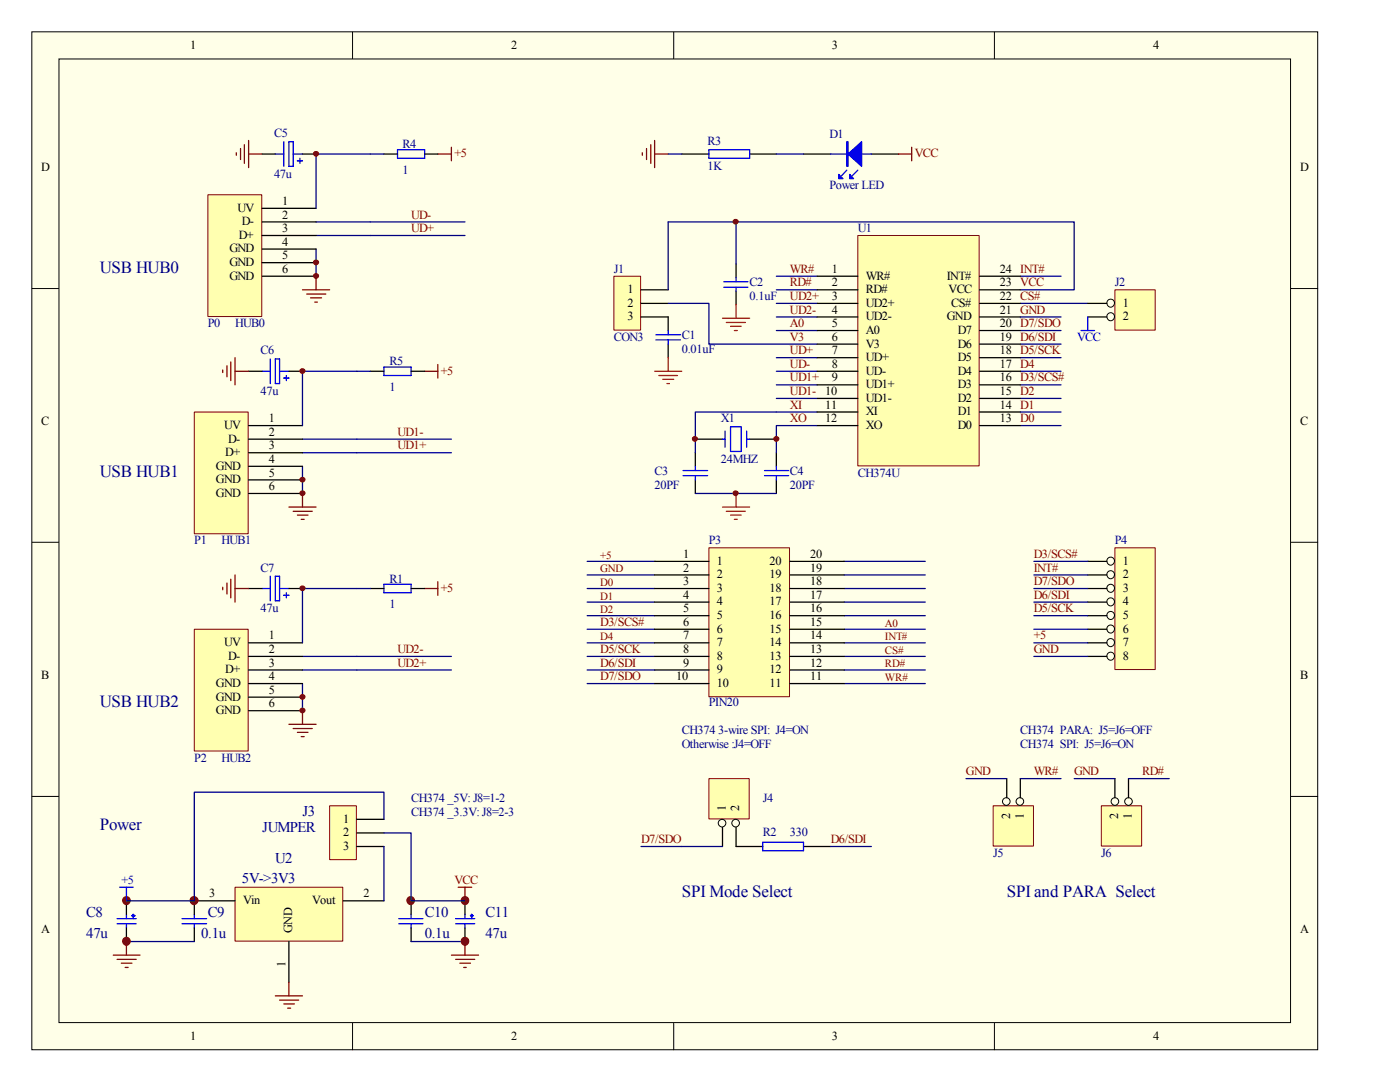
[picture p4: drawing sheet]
<svg xmlns="http://www.w3.org/2000/svg" width="279mm" height="216mm" viewBox="0 0 279 216" stroke-linecap="round" stroke-linejoin="round" font-family="sans-serif">
<path d="M6.3 6.3h256.7v203.2h-256.7z" fill="#ffffe8"/>
<g fill="none" stroke="#000" stroke-width=".2">
<path d="M6.3 6.3h256.7v203.2h-256.7zM11.8 11.8h245.8v192.2h-245.8zM70.4 6.3v5.5M134.5 6.3v5.5M198.5 6.3v5.5M6.3 57.6h5.5M257.6 57.6h5.5M6.3 108.2h5.5M257.6 108.2h5.5M6.3 158.9h5.5M257.6 158.9h5.5M70.4 204.1v5.4"/>
<path d="M134.5 204.1v5.4M198.5 204.1v5.4"/>
</g>
<path d="M146.9 52.7v2.7M146.9 58.1v2.7M133.3 63.2v2.8M133.3 68.7v2.7" fill="none" stroke="#000" stroke-width=".25"/>
<path d="M144.4 57.3h4.9M144.4 56.2h4.9M146.9 55.4v.8M146.9 57.3v.8M130.9 67.8h4.9M130.9 66.8h4.9M133.3 66v.8M133.3 67.8v.9" fill="none" stroke="#00f" stroke-width=".25"/>
<path d="M122.6 55.2h5.2v10.7h-5.2z" fill="#ffffb0"/>
<path d="M122.5 55.1h5.3v10.8h-5.3z" fill="none" stroke="#800000" stroke-width=".2"/>
<path d="M76.6 30.7h2.7M84.8 30.7h2.6M127.9 57.8h5.4M127.9 60.5h5.4M127.9 63.2h5.4" fill="none" stroke="#000" stroke-width=".25"/>
<path d="M130.6 74.1h5.5M131.5 74.9h3.7M132.2 75.7h2.3M133.1 76.5h.5M133.3 71.4v2.7M144.2 63.5h5.4M144.9 64.3h3.9M145.8 65.1h2.1M146.6 66h.6M146.9 60.8v2.7" fill="none" stroke="#f00" stroke-width=".25"/>
<g fill="none" stroke="#000080" stroke-width=".25">
<path d="M73.9 30.7h2.7M63.1 44.3h29.7M63.1 47h29.7M63.1 49.7v5.4M133.3 57.8v-13.5h81.1v13.5h-10.8M146.9 44.3v8.4M154.9 55.1h8.2M154.9 57.8h8.2M203.6 55.1h8.2M133.3 60.5h8.2v8.2h21.6M154.9 66h8.2M154.9 71.4h8.2"/>
<path d="M154.9 74.1h8.2M154.9 79.5h8.2M154.9 76.8h8.2M154.9 63.2h8.2M154.9 60.5h8.2M203.6 66h8.2M203.6 71.4h8.2M203.6 74.1h8.2M203.6 79.5h8.2M203.6 76.8h8.2M203.6 68.7h8.2M203.6 63.2h8.2"/>
<path d="M203.6 60.5h13.5M154.9 82.2h8.2M203.6 82.2h8.2M203.6 84.9h8.2"/>
</g>
<path d="M87.4 30.7h2.7M90.1 29.4v2.7M60.4 57.8h5.4M61.2 58.7h3.8M62 59.4h2.2M63.1 55.1v2.7M62.8 60.3h.5" fill="none" stroke="#800000" stroke-width=".25"/>
<path d="M79.3 29.9h5.5v1.7h-5.5z" fill="none" stroke="#00f" stroke-width=".25"/>
<path d="M41.6 38.9h10.6v24.3h-10.6z" fill="#ffffb0"/>
<path d="M41.5 38.9h10.7v24.3h-10.7z" fill="none" stroke="#800000" stroke-width=".2"/>
<path d="M52.3 30.7h2.6M60.4 30.7h2.7M52.3 41.6h10.8M52.3 44.3h10.8M52.3 47h10.8M52.3 49.7h10.8M52.3 52.4h10.8M52.3 55.1h10.8M73.9 74.1h2.7M82 74.1h2.8" fill="none" stroke="#000" stroke-width=".25"/>
<path d="M54.9 30.7h1.7M56.6 28.3v4.9M57.7 28.3h.8v4.9h-.8zM58.5 30.7h1.9M59.4 32.1h1M59.9 31.6v1M76.6 73.2h5.4v1.7h-5.4z" fill="none" stroke="#00f" stroke-width=".25"/>
<path d="M73.9 30.7h-10.8v10.9M71.2 74.1h2.7M60.4 87.6h29.7M60.4 90.3h29.7M60.4 93v5.5" fill="none" stroke="#000080" stroke-width=".25"/>
<path d="M47.2 30.5v.5M48 29.6v2.2M48.8 28.9v3.7M49.6 28v5.4M49.6 30.7h2.7M84.8 74.1h2.6M87.4 72.7v2.7M60.4 98.5v2.7M57.7 101.2h5.4M58.5 102h3.8M59.4 102.8h2.1M60.1 103.6h.6" fill="none" stroke="#800000" stroke-width=".25"/>
<path d="M38.9 82.3h10.6v24.2h-10.6z" fill="#ffffb0"/>
<path d="M38.8 82.2h10.7v24.3h-10.7z" fill="none" stroke="#800000" stroke-width=".2"/>
<path d="M49.6 74.1h2.7M57.7 74.1h2.7M49.6 84.9h10.8M49.6 87.6h10.8M49.6 90.3h10.8M49.6 93h10.8M49.6 95.8h10.8M49.6 98.5h10.8M73.9 117.4h2.7M82 117.4h2.8" fill="none" stroke="#000" stroke-width=".25"/>
<path d="M52.3 74.1h1.6M53.9 71.6v4.9M54.9 71.6h.9v4.9h-.9zM55.8 74.1h1.9M56.6 75.4h1.1M57.1 74.9v1M76.6 116.6h5.4v1.7h-5.4z" fill="none" stroke="#00f" stroke-width=".25"/>
<path d="M71.2 74.1h-10.8v10.8M71.2 117.4h2.7M60.4 131h29.7M60.4 133.7h29.7M60.4 136.4v5.4" fill="none" stroke="#000080" stroke-width=".25"/>
<path d="M44.4 73.8v.5M45.3 73v2.2M46.1 72.2v3.7M46.9 71.4v5.4M46.9 74.1h2.7M84.8 117.4h2.6M87.4 116.1v2.7M57.7 144.5h5.4M58.5 145.4h3.8M59.4 146.1h2.1M60.1 147h.6M60.4 141.8v2.7" fill="none" stroke="#800000" stroke-width=".25"/>
<path d="M38.9 125.6h10.6v24.3h-10.6z" fill="#ffffb0"/>
<path d="M38.8 125.6h10.7v24.3h-10.7z" fill="none" stroke="#800000" stroke-width=".2"/>
<g fill="none" stroke="#000" stroke-width=".25">
<path d="M138.8 87.6h5.4M138.8 90.3v2.7M138.8 95.8v2.7M149.6 87.6h5.3M154.9 90.3v2.7M154.9 95.8v2.7M49.6 117.4h2.7M57.7 117.4h2.7M49.6 128.3h10.8M49.6 131h10.8M49.6 133.7h10.8M49.6 136.4h10.8"/>
<path d="M49.6 139.1h10.8M49.6 141.8h10.8"/>
</g>
<g fill="none" stroke="#00f" stroke-width=".25">
<path d="M136.3 94.9h4.9M136.3 93.9h4.9M138.8 93v.9M138.8 94.9v.9M144.2 87.6h.5M144.7 86v3.2M145.8 85.2h2.1v4.9h-2.1zM149 86v3.2M149 87.6h.6M152.6 94.9h4.8M152.6 93.9h4.8M154.9 93v.9"/>
<path d="M154.9 94.9v.9M52.3 117.4h1.6M53.9 115v4.9M54.9 115h.9v4.9h-.9zM55.8 117.4h1.9M56.6 118.8h1.1M57.1 118.3v1"/>
</g>
<path d="M138.8 98.5h16.1M154.9 82.2h-16.1v8.1M163.1 84.9h-8.2v5.4M71.2 117.4h-10.8v10.9" fill="none" stroke="#000080" stroke-width=".25"/>
<path d="M44.4 117.2v.5M45.3 116.3v2.2M46.1 115.6v3.7M46.9 114.7v5.4M46.9 117.4h2.7" fill="none" stroke="#800000" stroke-width=".25"/>
<path d="M146.9 98.5v2.7M144.2 101.2h5.4M144.9 102h3.9M145.8 102.8h2.1M146.6 103.6h.6" fill="none" stroke="#f00" stroke-width=".25"/>
<path d="M141.6 155.4h7.9v8h-7.9z" fill="#ffffb0"/>
<path d="M141.5 155.4h8v8h-8z" fill="none" stroke="#800000" stroke-width=".2"/>
<g fill="none" stroke="#000" stroke-width=".2">
<circle cx="144.1" cy="164.2" r=".75"/>
<circle cx="146.8" cy="164.2" r=".75"/>
</g>
<path d="M144.2 165.1v3.8M146.9 165.1v3.8h5.3M160.4 168.9h5.4" fill="none" stroke="#000" stroke-width=".25"/>
<path d="M152.2 168.1h8.2v1.7h-8.2z" fill="none" stroke="#00f" stroke-width=".25"/>
<path d="M127.9 168.9h16.3M165.8 168.9h8.1" fill="none" stroke="#000080" stroke-width=".25"/>
<path d="M198.3 160.9h7.9v7.9h-7.9z" fill="#ffffb0"/>
<path d="M198.2 160.8h8v8h-8z" fill="none" stroke="#800000" stroke-width=".2"/>
<g fill="none" stroke="#000" stroke-width=".2">
<circle cx="200.8" cy="159.9" r=".75"/>
<circle cx="203.5" cy="159.9" r=".75"/>
</g>
<path d="M200.9 155.4v3.8M203.6 155.4v3.8" fill="none" stroke="#000" stroke-width=".25"/>
<path d="M219.9 160.9h7.9v7.9h-7.9z" fill="#ffffb0"/>
<path d="M219.8 160.8h8v8h-8z" fill="none" stroke="#800000" stroke-width=".2"/>
<g fill="none" stroke="#000" stroke-width=".2">
<circle cx="222.5" cy="159.9" r=".75"/>
<circle cx="225.2" cy="159.9" r=".75"/>
</g>
<path d="M222.5 155.4v3.8M225.2 155.4v3.8" fill="none" stroke="#000" stroke-width=".25"/>
<path d="M192.8 155.4h8.1M203.6 155.4h8.2M214.4 155.4h8.1M225.2 155.4h8.1" fill="none" stroke="#000080" stroke-width=".25"/>
<path d="M222.6 109.4h7.9v24.2h-7.9z" fill="#ffffb0"/>
<path d="M222.5 109.3h8v24.3h-8z" fill="none" stroke="#800000" stroke-width=".2"/>
<g fill="none" stroke="#000" stroke-width=".2">
<circle cx="221.6" cy="111.9" r=".77"/>
<circle cx="221.6" cy="114.7" r=".77"/>
<circle cx="221.6" cy="117.4" r=".77"/>
<circle cx="221.6" cy="125.5" r=".77"/>
<circle cx="221.6" cy="122.8" r=".77"/>
<circle cx="221.6" cy="128.2" r=".77"/>
<circle cx="221.6" cy="130.9" r=".77"/>
<circle cx="221.6" cy="120.1" r=".77"/>
</g>
<g fill="none" stroke="#000" stroke-width=".25">
<path d="M136.1 30.7h5.4M149.6 30.7h5.3M160.4 30.7h5.4M173.9 30.7h5.4M217.1 112h3.8M217.1 114.7h3.8M217.1 117.4h3.8M217.1 120.1h3.8M217.1 122.9h3.8M217.1 125.6h3.8M217.1 128.3h3.8M217.1 131h3.8"/>
<path d="M25.2 179.7v2.8M38.8 179.7v2.8M25.2 185.2v2.7M38.8 185.2v2.7"/>
</g>
<path d="M133.3 30.7h2.8M154.9 30.7h5.5M206.3 112h10.8M206.3 114.7h10.8M206.3 117.4h10.8M206.3 120.1h10.8M206.3 122.9h10.8M206.3 125.6h10.8M206.3 128.3h10.8M206.3 131h10.8" fill="none" stroke="#000080" stroke-width=".25"/>
<g fill="none" stroke="#00f" stroke-width=".25">
<path d="M141.5 29.9h8.1v1.7h-8.1zM165.8 30.7h8.1M169 34l-1 1.1M171.2 34l-1.1 1.1M23.4 184.3h3.8M23.4 183.3h3.8M25.2 182.5v.8M25.2 184.3v.9M26.3 182.7l.3 .3 .3-.3M26.3 182.7h.6M26.6 182.5l-.3 .2M26.6 182.5l.3 .2"/>
<path d="M26.6 182.5v.8M36.3 184.3h4.9M36.3 183.3h4.9M38.8 182.5v.8M38.8 184.3v.9"/>
</g>
<g fill="#00f" stroke="#00f" stroke-width=".25">
<path d="M169.2 30.7l2.8-2.4v4.9z" fill-rule="evenodd"/>
<path d="M169 28.3h.2v4.9h-.2z" fill-rule="evenodd"/>
<path d="M167.4 34.8l.8 .8h-.8z" fill-rule="evenodd"/>
<path d="M169.6 34.8l.7 .8h-.7z" fill-rule="evenodd"/>
</g>
<path d="M128.2 30.5v.5M129 29.6v2.2M129.9 28.9v3.7M130.6 30.7h2.7M130.6 28v5.4M179.3 30.7h2.6M181.9 29.4v2.7M22.6 190.6h5.3M23.4 191.4h3.8M24.2 192.2h2.1M25 193h.6M25.2 187.9v2.7" fill="none" stroke="#800000" stroke-width=".25"/>
<path d="M47 177.1h21.4v10.7h-21.4z" fill="#ffffb0"/>
<path d="M46.9 177h21.5v10.8h-21.5z" fill="none" stroke="#800000" stroke-width=".2"/>
<path d="M38.8 179.7h8.1M68.5 179.7h8.1M82 179.7v2.8M92.8 179.7v2.8M57.7 187.9v8.1M82 185.2v2.7M92.8 185.2v2.7" fill="none" stroke="#000" stroke-width=".25"/>
<g fill="none" stroke="#00f" stroke-width=".25">
<path d="M23.9 177h2.7M25.2 177v2.7M79.6 184.3h4.8M79.6 183.3h4.8M82 182.5v.8M82 184.3v.9M90.9 184.3h3.8M90.9 183.3h3.8M92.8 182.5v.8M92.8 184.3v.9M93.9 182.7l.2 .3 .3-.3M93.9 182.7h.5"/>
<path d="M94.1 182.5l-.2 .2M94.1 182.5l.3 .2M94.1 182.5v.8"/>
</g>
<path d="M91.4 177h2.7M92.8 177v2.7M54.9 198.7h5.5M55.8 199.6h3.8M57.7 196v2.7M90.1 190.6h5.4M90.9 191.4h3.8M91.8 192.2h2.1M92.5 193h.5M92.8 187.9v2.7M56.6 200.3h2.2M57.4 201.2h.6" fill="none" stroke="#800000" stroke-width=".25"/>
<path d="M25.2 187.9h13.6M82 187.9h10.8" fill="none" stroke="#000080" stroke-width=".25"/>
<g fill="#800000" stroke="#800000" stroke-width=".2">
<circle cx="81.9" cy="179.7" r=".77"/>
<circle cx="25.2" cy="179.7" r=".77"/>
<circle cx="25.2" cy="187.8" r=".77"/>
<circle cx="92.8" cy="179.7" r=".77"/>
<circle cx="92.8" cy="187.8" r=".77"/>
<circle cx="38.7" cy="179.7" r=".8"/>
</g>
<path d="M65.9 160.9h5.2v10.6h-5.2z" fill="#ffffb0"/>
<path d="M65.8 160.8h5.3v10.7h-5.3z" fill="none" stroke="#800000" stroke-width=".2"/>
<path d="M71.2 163.5h5.4M71.2 166.2h5.4M71.2 168.9h5.4" fill="none" stroke="#000" stroke-width=".25"/>
<path d="M76.6 166.2h5.4v13.5h10.8M76.6 163.5v-5.4h-37.8v21.6h-13.6M76.6 168.9v10.8" fill="none" stroke="#000080" stroke-width=".25"/>
<path d="M171.3 47.1h24.1v45.9h-24.1z" fill="#ffffb0"/>
<path d="M171.2 47h24.2v46h-24.2z" fill="none" stroke="#800000" stroke-width=".2"/>
<g fill="none" stroke="#000" stroke-width=".25">
<path d="M163.1 55.1h8.1M163.1 57.8h8.1M195.5 55.1h8.1M195.5 57.8h8.1M163.1 68.7h8.1M163.1 71.4h8.1M163.1 74.1h8.1M163.1 63.2h8.1M163.1 66h8.1M163.1 79.5h8.1M163.1 60.5h8.1M163.1 76.8h8.1"/>
<path d="M195.5 68.7h8.1M195.5 71.4h8.1M195.5 74.1h8.1M195.5 63.2h8.1M195.5 66h8.1M195.5 79.5h8.1M195.5 60.5h8.1M195.5 76.8h8.1M163.1 82.2h8.1M163.1 84.9h8.1M195.5 82.2h8.1M195.5 84.9h8.1"/>
</g>
<g fill="none" stroke="#000080" stroke-width=".25">
<path d="M117.2 112h13.4M117.2 114.7h13.4M117.2 117.4h13.4M168.5 112h16.2M168.5 114.7h16.2M168.5 117.4h16.2M117.2 120.1h13.4M117.2 122.9h13.4M117.2 125.6h13.4M117.2 128.3h13.4M117.2 131h13.4M117.2 133.7h13.4"/>
<path d="M117.2 136.4h13.4M168.5 120.1h16.2M168.5 122.9h16.2M168.5 125.6h16.2M168.5 128.3h16.2M168.5 131h16.2M168.5 133.7h16.2M168.5 136.4h16.2"/>
</g>
<path d="M141.6 109.4h16v29.6h-16z" fill="#ffffb0"/>
<path d="M141.5 109.3h16.1v29.7h-16.1z" fill="none" stroke="#800000" stroke-width=".2"/>
<g fill="none" stroke="#000" stroke-width=".25">
<path d="M130.6 112h10.9M130.6 114.7h10.9M130.6 117.4h10.9M157.6 112h10.9M157.6 114.7h10.9M157.6 117.4h10.9M130.6 120.1h10.9M130.6 122.9h10.9M130.6 125.6h10.9M130.6 128.3h10.9M130.6 131h10.9M130.6 133.7h10.9"/>
<path d="M130.6 136.4h10.9M157.6 120.1h10.9M157.6 122.9h10.9M157.6 125.6h10.9M157.6 128.3h10.9M157.6 131h10.9M157.6 133.7h10.9M157.6 136.4h10.9"/>
</g>
<path d="M222.6 57.9h7.9v8h-7.9z" fill="#ffffb0"/>
<path d="M222.5 57.8h8v8.1h-8z" fill="none" stroke="#800000" stroke-width=".2"/>
<g fill="none" stroke="#000" stroke-width=".2">
<circle cx="221.6" cy="63.2" r=".77"/>
<circle cx="221.6" cy="60.5" r=".77"/>
</g>
<path d="M217.1 60.5h3.8M217.1 63.2h3.8" fill="none" stroke="#000" stroke-width=".25"/>
<path d="M215.7 66h2.7M217.1 63.2v2.8" fill="none" stroke="#00f" stroke-width=".25"/>
<g fill="#800000" stroke="#800000" stroke-width=".2">
<circle cx="146.8" cy="44.2" r=".5"/>
<circle cx="138.7" cy="87.6" r=".5"/>
<circle cx="155" cy="87.6" r=".5"/>
<circle cx="146.8" cy="98.4" r=".5"/>
<circle cx="60.4" cy="141.8" r=".5"/>
<circle cx="60.4" cy="139.1" r=".5"/>
<circle cx="60.4" cy="117.4" r=".5"/>
<circle cx="60.4" cy="98.4" r=".5"/>
<circle cx="60.4" cy="95.7" r=".5"/>
<circle cx="60.4" cy="74" r=".5"/>
<circle cx="63.1" cy="55.1" r=".5"/>
<circle cx="63.1" cy="52.4" r=".5"/>
<circle cx="63.1" cy="30.7" r=".5"/>
</g>
<g font-size="3.4" fill="#000080">
<text x="19.9" y="54.4">USB HUB0</text>
<text x="19.9" y="95.1">USB HUB1</text>
<text x="19.9" y="141.1">USB HUB2</text>
<text x="19.9" y="165.5">Power</text>
<text x="136.1" y="179.1">SPI Mode Select</text>
<text x="200.9" y="179.1">SPI and PARA Select</text>
</g>
<g font-size="3" fill="#000080">
<text x="52.3" y="165.9">JUMPER</text>
<text x="60.4" y="162.7">J3</text>
<text x="54.9" y="172.2">U2</text>
<text x="48.3" y="176.3">5V-&gt;3V3</text>
<text x="17.2" y="183">C8</text>
<text x="41.5" y="183">C9</text>
<text x="84.8" y="183">C10</text>
<text x="96.9" y="183">C11</text>
<text x="17.2" y="187.1">47u</text>
<text x="40.1" y="187.1">0.1u</text>
<text x="84.8" y="187.1">0.1u</text>
<text x="96.9" y="187.1">47u</text>
</g>
<g font-size="2.5">
<text x="37.9" y="9.7">1</text>
<text x="102" y="9.7">2</text>
<text x="166" y="9.7">3</text>
<text x="230.1" y="9.7">4</text>
<text x="8.2" y="34.1">D</text>
<text x="259.5" y="34.1">D</text>
<text x="56.3" y="40.9">1</text>
<text x="47.4" y="42.2">UV</text>
<text x="47.7" y="47.7">D+</text>
<text x="48.3" y="45">D-</text>
<text x="56.3" y="46.3">3</text>
<text x="56.3" y="43.6">2</text>
<text x="45.8" y="50.4">GND</text>
<text x="45.8" y="53.1">GND</text>
<text x="56.3" y="49">4</text>
<text x="56.3" y="51.7">5</text>
<text x="45.8" y="55.8">GND</text>
<text x="56.3" y="54.4">6</text>
<text x="125.2" y="58.5">1</text>
<text x="166" y="54.4">1</text>
<text x="166" y="57.2">2</text>
<text x="166" y="59.9">3</text>
<text x="172.8" y="55.8">WR#</text>
<text x="172.8" y="58.5">RD#</text>
<text x="189" y="55.8">INT#</text>
<text x="189.3" y="58.5">VCC</text>
<text x="199.6" y="54.4">24 INT#</text>
<text x="199.6" y="59.9">22 CS#</text>
<text x="199.6" y="57.2">23 VCC</text>
<text x="125.2" y="61.2">2</text>
<text x="125.2" y="63.9">3</text>
<text x="166" y="65.3">5</text>
<text x="166" y="62.6">4</text>
<text x="172.8" y="61.2">UD2+</text>
<text x="172.8" y="63.9">UD2-</text>
<text x="189" y="63.9">GND</text>
<text x="189.8" y="61.2">CS#</text>
<text x="199.6" y="62.6">21 GND</text>
<text x="199.6" y="65.3">20 D7/SDO</text>
<text x="224.1" y="61.2">1</text>
<text x="224.1" y="63.9">2</text>
<text x="166" y="68">6</text>
<text x="166" y="70.7">7</text>
<text x="172.8" y="69.3">V3</text>
<text x="172.8" y="66.6">A0</text>
<text x="191.2" y="69.3">D6</text>
<text x="191.2" y="66.6">D7</text>
<text x="199.6" y="68">19 D6/SDI</text>
<text x="199.6" y="70.7">18 D5/SCK</text>
<text x="166" y="73.4">8</text>
<text x="166" y="76.1">9</text>
<text x="172.8" y="72.1">UD+</text>
<text x="172.8" y="74.8">UD-</text>
<text x="172.8" y="77.5">UD1+</text>
<text x="191.2" y="72.1">D5</text>
<text x="191.2" y="74.8">D4</text>
<text x="191.2" y="77.5">D3</text>
<text x="199.6" y="73.4">17 D4</text>
<text x="199.6" y="76.1">16 D3/SCS#</text>
<text x="164.7" y="81.5">11</text>
<text x="164.7" y="78.8">10</text>
<text x="172.8" y="82.9">XI</text>
<text x="172.8" y="80.2">UD1-</text>
<text x="191.2" y="80.2">D2</text>
<text x="191.2" y="82.9">D1</text>
<text x="199.6" y="78.8">15 D2</text>
<text x="199.6" y="81.5">14 D1</text>
<text x="8.2" y="84.8">C</text>
<text x="44.7" y="85.6">UV</text>
<text x="45.6" y="88.3">D-</text>
<text x="53.7" y="84.2">1</text>
<text x="53.7" y="87">2</text>
<text x="53.7" y="89.7">3</text>
<text x="164.7" y="84.2">12</text>
<text x="172.8" y="85.6">XO</text>
<text x="191.2" y="85.6">D0</text>
<text x="199.6" y="84.2">13 D0</text>
<text x="259.5" y="84.8">C</text>
<text x="43.1" y="93.7">GND</text>
<text x="45" y="91">D+</text>
<text x="53.7" y="92.4">4</text>
<text x="53.7" y="95.1">5</text>
<text x="43.1" y="96.4">GND</text>
<text x="43.1" y="99.1">GND</text>
<text x="53.7" y="97.8">6</text>
<text x="136.3" y="111.3">1</text>
<text x="143.1" y="112.7">1</text>
<text x="153.6" y="112.7">20</text>
<text x="161.7" y="111.3">20</text>
<text x="224.1" y="112.7">1</text>
<text x="136.3" y="114">2</text>
<text x="136.3" y="116.8">3</text>
<text x="136.3" y="119.5">4</text>
<text x="143.1" y="115.4">2</text>
<text x="143.1" y="118.1">3</text>
<text x="153.6" y="118.1">18</text>
<text x="153.6" y="115.4">19</text>
<text x="161.7" y="119.5">17</text>
<text x="161.7" y="116.8">18</text>
<text x="161.7" y="114">19</text>
<text x="224.1" y="115.4">2</text>
<text x="224.1" y="118.1">3</text>
<text x="136.3" y="122.2">5</text>
<text x="136.3" y="124.9">6</text>
<text x="143.1" y="120.8">4</text>
<text x="143.1" y="123.5">5</text>
<text x="153.6" y="123.5">16</text>
<text x="153.6" y="120.8">17</text>
<text x="161.7" y="124.9">15</text>
<text x="161.7" y="122.2">16</text>
<text x="224.1" y="120.8">4</text>
<text x="224.1" y="123.5">5</text>
<text x="44.7" y="128.9">UV</text>
<text x="45.6" y="131.7">D-</text>
<text x="53.7" y="127.6">1</text>
<text x="53.7" y="130.3">2</text>
<text x="136.3" y="127.6">7</text>
<text x="136.3" y="130.3">8</text>
<text x="143.1" y="126.2">6</text>
<text x="143.1" y="128.9">7</text>
<text x="143.1" y="131.7">8</text>
<text x="153.6" y="131.7">13</text>
<text x="153.6" y="128.9">14</text>
<text x="153.6" y="126.2">15</text>
<text x="161.7" y="130.3">13</text>
<text x="161.7" y="127.6">14</text>
<text x="224.1" y="126.2">6</text>
<text x="224.1" y="128.9">7</text>
<text x="224.1" y="131.7">8</text>
<text x="8.2" y="135.5">B</text>
<text x="43.1" y="137.1">GND</text>
<text x="45" y="134.4">D+</text>
<text x="53.7" y="133">3</text>
<text x="53.7" y="135.7">4</text>
<text x="135" y="135.7">10</text>
<text x="136.3" y="133">9</text>
<text x="143.1" y="134.4">9</text>
<text x="143.1" y="137.1">10</text>
<text x="153.6" y="137.1">11</text>
<text x="153.6" y="134.4">12</text>
<text x="161.7" y="135.7">11</text>
<text x="161.7" y="133">12</text>
<text x="259.5" y="135.5">B</text>
<text x="43.1" y="139.8">GND</text>
<text x="43.1" y="142.5">GND</text>
<text x="53.7" y="138.4">5</text>
<text x="53.7" y="141.1">6</text>
<text x="144.9" y="161.9" transform="rotate(-90 144.9 161.9)">1</text>
<text x="147.5" y="161.9" transform="rotate(-90 147.5 161.9)">2</text>
<text x="68.5" y="164.2">1</text>
<text x="68.5" y="166.9">2</text>
<text x="201.6" y="163.5" transform="rotate(-90 201.6 163.5)">2</text>
<text x="204.3" y="163.5" transform="rotate(-90 204.3 163.5)">1</text>
<text x="223.2" y="163.5" transform="rotate(-90 223.2 163.5)">2</text>
<text x="225.9" y="163.5" transform="rotate(-90 225.9 163.5)">1</text>
<text x="68.5" y="169.6">3</text>
<text x="41.7" y="179.1">3</text>
<text x="72.6" y="179.1">2</text>
<text x="48.5" y="180.4">Vin</text>
<text x="62.3" y="180.4">Vout</text>
<text x="8.2" y="186.1">A</text>
<text x="58.3" y="186.3" transform="rotate(-90 58.3 186.3)">GND</text>
<text x="259.5" y="186.1">A</text>
<text x="57" y="193" transform="rotate(-90 57 193)">1</text>
<text x="37.9" y="207.5">1</text>
<text x="102" y="207.5">2</text>
<text x="166" y="207.5">3</text>
<text x="230.1" y="207.5">4</text>
</g>
<g font-size="2.5" fill="#000080">
<text x="54.7" y="27.3">C5</text>
<text x="80.3" y="29.5">R4</text>
<text x="141.2" y="29">R3</text>
<text x="165.5" y="27.6">D1</text>
<text x="54.7" y="35.5">47u</text>
<text x="80.3" y="34.6">1</text>
<text x="141.2" y="33.9">1K</text>
<text x="165.5" y="37.7">Power LED</text>
<text x="171.2" y="46.3">U1</text>
<text x="122.5" y="54.4">J1</text>
<text x="149.6" y="57.2">C2</text>
<text x="149.6" y="59.9">0.1uF</text>
<text x="222.5" y="57.2">J2</text>
<text x="41.5" y="65.3">P0</text>
<text x="46.9" y="65.3">HUB0</text>
<text x="52" y="70.7">C6</text>
<text x="122.5" y="68">CON3</text>
<text x="136.1" y="67.7">C1</text>
<text x="136.1" y="70.4">0.01uF</text>
<text x="77.7" y="72.9">R5</text>
<text x="77.7" y="78">1</text>
<text x="52" y="78.8">47u</text>
<text x="143.8" y="84.2">X1</text>
<text x="130.6" y="94.8">C3</text>
<text x="143.8" y="92.4">24MHZ</text>
<text x="157.6" y="94.8">C4</text>
<text x="171.2" y="95.1">CH374U</text>
<text x="130.6" y="97.5">20PF</text>
<text x="157.6" y="97.5">20PF</text>
<text x="38.8" y="108.6">P1</text>
<text x="44.2" y="108.6">HUB1</text>
<text x="141.5" y="108.6">P3</text>
<text x="222.5" y="108.6">P4</text>
<text x="52" y="114">C7</text>
<text x="77.7" y="116.2">R1</text>
<text x="52" y="122.2">47u</text>
<text x="77.7" y="121.3">1</text>
<text x="141.5" y="140.9">PIN20</text>
<text x="136.1" y="146.6">CH374</text>
<text x="136.1" y="149.3">Otherwise :J4=OFF</text>
<text x="143.3" y="146.6">3-wire SPI: J4=ON</text>
<text x="203.6" y="146.6">CH374 PARA: J5=J6=OFF</text>
<text x="203.6" y="149.3">CH374 SPI: J5=J6=ON</text>
<text x="38.8" y="152">P2</text>
<text x="44.2" y="152">HUB2</text>
<text x="82" y="160.1">CH374 _5V: J8=1-2</text>
<text x="152.2" y="160.1">J4</text>
<text x="82" y="162.8">CH374 _3.3V: J8=2-3</text>
<text x="152.2" y="166.9">R2</text>
<text x="157.6" y="166.9">330</text>
<text x="198.2" y="170.9">J5</text>
<text x="219.8" y="170.9">J6</text>
</g>
<g font-size="2.5" fill="#800000">
<text x="90.7" y="31.4">+5</text>
<text x="182.5" y="31.4">VCC</text>
<text x="82" y="43.6">UD-</text>
<text x="82" y="46.3">UD+</text>
<text x="157.6" y="54.4">WR#</text>
<text x="157.6" y="57.1">RD#</text>
<text x="157.6" y="59.9">UD2+</text>
<text x="157.6" y="65.3">A0</text>
<text x="157.6" y="62.6">UD2-</text>
<text x="157.6" y="70.7">UD+</text>
<text x="157.6" y="68">V3</text>
<text x="88" y="74.8">+5</text>
<text x="157.6" y="73.4">UD-</text>
<text x="157.6" y="76.1">UD1+</text>
<text x="157.6" y="81.5">XI</text>
<text x="157.6" y="78.8">UD1-</text>
<text x="79.3" y="87">UD1-</text>
<text x="79.3" y="89.7">UD1+</text>
<text x="157.6" y="84.2">XO</text>
<text x="206.3" y="111.3">D3/SCS#</text>
<text x="88" y="118.1">+5</text>
<text x="206.3" y="114">INT#</text>
<text x="206.3" y="116.8">D7/SDO</text>
<text x="206.3" y="119.5">D6/SDI</text>
<text x="119.8" y="124.9">D3/SCS#</text>
<text x="206.3" y="122.2">D5/SCK</text>
<text x="79.3" y="130.3">UD2-</text>
<text x="119.8" y="130.3">D5/SCK</text>
<text x="206.3" y="127.6">+5</text>
<text x="206.3" y="130.3">GND</text>
<text x="79.3" y="133">UD2+</text>
<text x="119.8" y="133">D6/SDI</text>
<text x="119.8" y="135.7">D7/SDO</text>
<text x="192.8" y="154.7">GND</text>
<text x="206.3" y="154.7">WR#</text>
<text x="214.4" y="154.7">GND</text>
<text x="227.9" y="154.7">RD#</text>
<text x="127.9" y="168.2">D7/SDO</text>
<text x="165.8" y="168.2">D6/SDI</text>
<text x="90.7" y="176.4">VCC</text>
</g>
<g font-size="2.5" fill="#00f">
<text x="215" y="68">VCC</text>
<text x="24.2" y="176.4">+5</text>
</g>
<g font-size="2.2" fill="#800000">
<text x="119.8" y="111.5">+5</text>
<text x="119.8" y="116.9">D0</text>
<text x="119.8" y="119.6">D1</text>
<text x="119.8" y="114.2">GND</text>
<text x="119.8" y="122.3">D2</text>
<text x="176.6" y="125.1">A0</text>
<text x="119.8" y="127.8">D4</text>
<text x="176.6" y="130.5">CS#</text>
<text x="176.6" y="127.8">INT#</text>
<text x="176.6" y="135.9">WR#</text>
<text x="176.6" y="133.2">RD#</text>
</g>
</svg>
